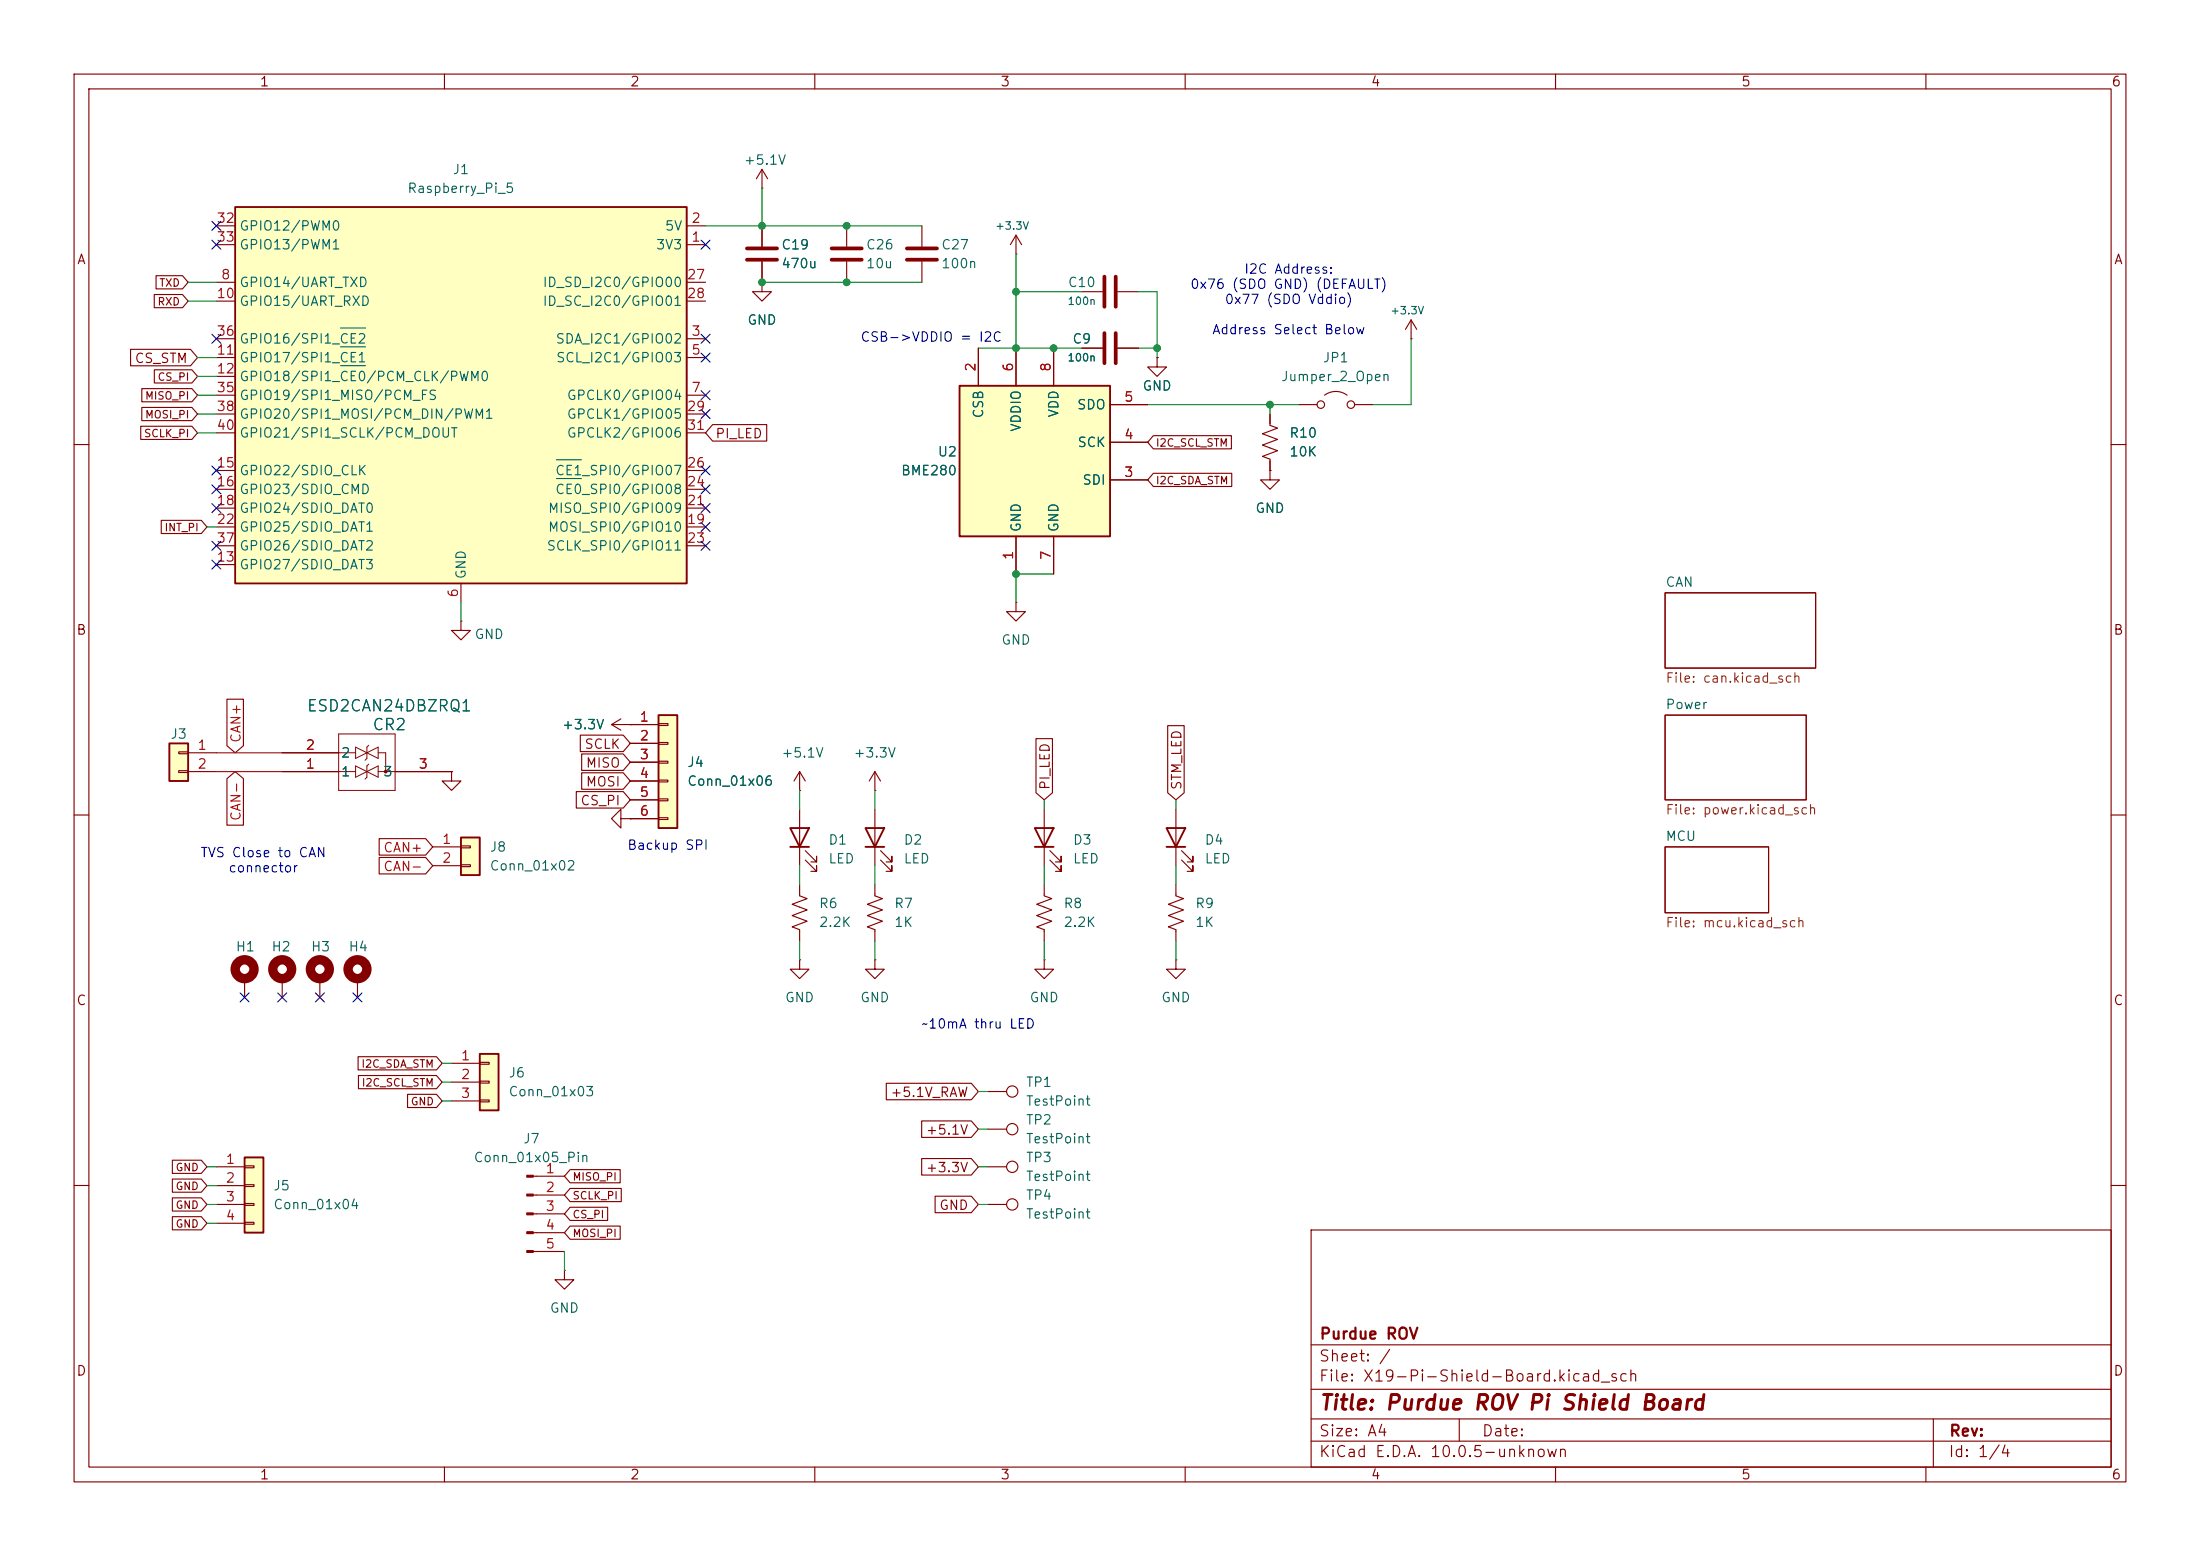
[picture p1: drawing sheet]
<svg xmlns="http://www.w3.org/2000/svg" width="297mm" height="210mm" viewBox="0 0 297 210" stroke-linecap="round" stroke-linejoin="round" font-family="sans-serif">
<g fill="none" stroke="#840000" stroke-width=".15">
<path d="M10 10h277v190h-277zM12 12h273v186h-273zM60 10v2M110 10v2M160 10v2M210 10v2M260 10v2M102.9 25.4h.1M102.9 22.9l-.8 1.2M102.9 22.9l.7 1.2M102.9 22.9v2.5M146 39.4h2.8"/>
<path d="M150.9 39.4h2.8M10 60h2M285 60h2M224.8 96.5h19v11.5h-19zM224.8 80h20.3v10.2h-20.3zM10 110h2M107.9 109.2v7.6M108.7 116.1l1.5 1.5v-.8v.8h-.7M108.7 114.8l1.5 1.5v-.7v.7h-.7M118.1 106.7h.1M118.1 104.1l-.8 1.3M118.1 104.1l.8 1.3"/>
<path d="M118.1 104.1v2.6M224.8 114.3h14v8.9h-14zM285 110h2M10 160h2M177 166h108v32h-108zM285 160h2M60 198v2M110 198v2M160 198v2M177 194.5h108M177 191.5h108M177 187.5h108"/>
<path d="M177 181.5h108M197 191.5v3M210 198v2M260 198v2M261 191.5v6.5"/>
</g>
<path d="M149.1 37.3v4.1M150.6 37.3v4.1" fill="none" stroke="#840000" stroke-width=".51"/>
<path d="M106.7 111.8h2.5l-1.3 2.5zM106.7 114.3h2.5" fill="none" stroke="#840000" stroke-width=".25"/>
<path d="M64.8 142.2h2.5v7.7h-2.5z" fill="#ffffc2"/>
<path d="M64.8 142.2h2.5v7.7h-2.5z" fill="none" stroke="#840000" stroke-width=".25"/>
<g fill="none" stroke="#840000" stroke-width=".15">
<path d="M102.9 38.1v1.3h1.2l-1.2 1.2-1.3-1.2h1.3M102.9 38.1h.1M102.9 30.5v2.8M102.9 35.3v2.8M114.3 30.5v2.8M114.3 35.3v2.8M124.5 30.5v2.8M124.5 35.3v2.8M137.2 34.3h.1M137.2 31.8l-.8 1.2M137.2 31.8l.7 1.2M137.2 31.8v2.5"/>
<path d="M61 143.5h3.8M61 146.1h3.8M61 148.6h3.8M64.8 143.4h1.2v.2h-1.2zM64.8 145.9h1.2v.3h-1.2zM64.8 148.5h1.2v.2h-1.2z"/>
</g>
<path d="M100.8 33.5h4.1M100.8 35.1h4.1M112.3 33.5h4M112.3 35.1h4M122.4 33.5h4.1M122.4 35.1h4.1" fill="none" stroke="#840000" stroke-width=".51"/>
<path d="M22.9 100.3h2.5v5.1h-2.5z" fill="#ffffc2"/>
<path d="M22.9 100.3h2.5v5.1h-2.5z" fill="none" stroke="#840000" stroke-width=".25"/>
<path d="M146 47h2.8M150.9 47h2.8M24.1 101.5h1.3v.2h-1.3zM24.1 104h1.3v.3h-1.3zM25.4 101.6h3.8M25.4 104.1h3.8M107.9 106.7h.1M107.9 104.1l-.7 1.3M107.9 104.1l.8 1.3M107.9 104.1v2.6" fill="none" stroke="#840000" stroke-width=".15"/>
<path d="M149.1 45v4M150.6 45v4" fill="none" stroke="#840000" stroke-width=".51"/>
<path d="M129.5 52.1h20.4v20.3h-20.4z" fill="#ffffc2"/>
<path d="M129.5 52.1h20.4v20.3h-20.4z" fill="none" stroke="#840000" stroke-width=".25"/>
<path d="M132.1 47v5.1M137.2 47v5.1M142.2 47v5.1M149.9 59.7h5M149.9 54.6h5M137.2 72.4v5.1M142.2 72.4v5.1M149.9 64.8h5M33 132.1v2.5M38.1 132.1v2.5M43.2 132.1v2.5" fill="none" stroke="#840000" stroke-width=".15"/>
<g fill="none" stroke="#840000" stroke-width="1.3">
<circle cx="33" cy="130.8" r="1.27"/>
<circle cx="38.1" cy="130.8" r="1.27"/>
<circle cx="43.2" cy="130.8" r="1.27"/>
</g>
<path d="M31.7 27.9h61v50.8h-61z" fill="#ffffc2"/>
<path d="M31.7 27.9h61v50.8h-61z" fill="none" stroke="#840000" stroke-width=".25"/>
<g fill="none" stroke="#840000" stroke-width=".15">
<path d="M29.2 33h2.5M29.2 30.5h2.5M29.2 38.1h2.5M92.7 33h2.5M92.7 30.5h2.5M92.7 38.1h2.5M29.2 45.7h2.5M29.2 48.3h2.5M29.2 53.3h2.5M29.2 40.6h2.5M29.2 50.8h2.5M29.2 55.9h2.5"/>
<path d="M29.2 58.4h2.5M92.7 45.7h2.5M92.7 48.3h2.5M92.7 53.3h2.5M92.7 40.6h2.5M92.7 55.9h2.5M92.7 58.4h2.5M29.2 76.2h2.5M29.2 63.5h2.5M29.2 66h2.5M29.2 68.6h2.5M29.2 71.1h2.5"/>
<path d="M29.2 73.7h2.5M62.2 78.7v2.6M92.7 63.5h2.5M92.7 66h2.5M92.7 68.6h2.5M92.7 71.1h2.5M92.7 73.7h2.5M48.3 132.1v2.5"/>
</g>
<path d="M46 46.8h3.3M46 49.4h3.3M46 44.3h3.3M75.1 64.6h3.4M75.1 62.1h3.4" fill="none" stroke="#006464" stroke-width=".15"/>
<circle cx="48.3" cy="130.8" r="1.27" fill="none" stroke="#840000" stroke-width="1.3"/>
<path d="M33 156.2h2.6v10.2h-2.6z" fill="#ffffc2"/>
<path d="M33 156.2h2.6v10.2h-2.6z" fill="none" stroke="#840000" stroke-width=".25"/>
<path d="M29.2 157.5h3.8M33 157.4h1.3v.2h-1.3zM33 159.9h1.3v.2h-1.3zM29.2 160h3.8M29.2 162.6h3.8M29.2 165.1h3.8M33 162.4h1.3v.3h-1.3zM33 165h1.3v.2h-1.3z" fill="none" stroke="#840000" stroke-width=".15"/>
<path d="M62.2 113h2.6v5.1h-2.6z" fill="#ffffc2"/>
<path d="M62.2 113h2.6v5.1h-2.6z" fill="none" stroke="#840000" stroke-width=".25"/>
<path d="M62.2 83.8v1.3h1.3l-1.3 1.3-1.2-1.3h1.2M62.2 83.8h.1M58.4 114.3h3.8M58.4 116.8h3.8M62.2 114.2h1.3v.2h-1.3zM62.2 116.7h1.3v.3h-1.3zM72 158.8h4.2M72 161.3h4.2M72 163.8h4.2M72 166.4h4.2M72 168.9h4.2" fill="none" stroke="#840000" stroke-width=".15"/>
<g fill="#840000" stroke="#840000" stroke-width=".15">
<path d="M71.1 158.6h.9v.3h-.9z"/>
<path d="M71.1 161.2h.9v.2h-.9z"/>
<path d="M71.1 163.7h.9v.3h-.9z"/>
<path d="M71.1 166.2h.9v.3h-.9z"/>
<path d="M71.1 168.8h.9v.2h-.9z"/>
</g>
<path d="M88.9 96.5h2.5v15.3h-2.5z" fill="#ffffc2"/>
<g fill="none" stroke="#840000" stroke-width=".25">
<path d="M88.9 96.5h2.5v15.3h-2.5zM116.8 111.8h2.6l-1.3 2.5zM116.8 114.3h2.6M139.7 111.8h2.5l-1.2 2.5zM139.7 114.3h2.5M157.5 111.8h2.5l-1.3 2.5zM157.5 114.3h2.5"/>
<circle cx="52.1" cy="104.1" r=".13"/>
</g>
<g fill="none" stroke="#840000" stroke-width=".15">
<path d="M20.8 39.8h3.8l.8 .8-.8 .9h-3.8zM21.1 37.2h3.5l.8 .9-.8 .9h-3.5zM102.9 38.1h.1M102.9 30.5v2.8M102.9 35.3v2.8M17.6 47.1h8.1l1 1.2-1 1.1h-8.1zM19 57.5h6.9l.8 .9-.8 .9h-6.9zM19.1 52.5h6.8l.8 .8-.8 .9h-6.8zM19.1 55h6.8l.8 .9-.8 .9h-6.8zM20.8 49.9h5.1l.8 .9-.8 .9h-5.1zM96.2 57.3h7.3v2.2h-7.3l-1-1.1zM132.1 47v5.1"/>
<path d="M137.2 47v5.1M142.2 47v5.1M146 47h2.8M149.9 54.6h5M149.9 59.7h5M150.9 47h2.8M155.7 58.8h10.5v1.8h-10.5l-.8-.9zM156.2 48.3v1.2h1.3l-1.3 1.3-1.3-1.3h1.3M156.2 48.3h.1M171.4 55.9v1.5l1.1 .4-2.1 .7 2.1 .8-2.1 .8 2.1 .7-2.1 .8 1 .4v1.5M175.3 54.6h2.5M178.8 53.3a2.54 2.54 0 0 1 3.1 0"/>
<path d="M182.9 54.6h2.5M190.5 45.7h.1M190.5 43.2l-.8 1.3M190.5 43.2l.8 1.3M190.5 43.2v2.5M21.8 70.2h5.4l.7 .9-.7 .9h-5.4zM137.2 72.4v5.1M142.2 72.4v5.1M149.9 64.8h5M155.7 63.9h10.6v1.8h-10.6l-.8-.9zM171.4 63.5v1.3h1.3l-1.3 1.2-1.2-1.2h1.2M171.4 63.5h.1"/>
<path d="M30.6 94.4h2.3v6.2l-1.2 1-1.1-1zM78.3 99.2h5.8l1 1.1-1 1.1h-5.8zM82.5 97.8h6.4M82.5 97.8l1.3 .8M83.8 97l-1.3 .8M85.1 97.8h.1M88.9 97.7h1.3v.2h-1.3zM137.2 81.3v1.3h1.2l-1.2 1.2-1.3-1.2h1.3M137.2 81.3h.1M139.9 99.7h2.2v7.3l-1.1 1-1.1-1zM157.6 97.9h2.3v9.1l-1.2 1-1.1-1zM30.6 105.1l1.1-1 1.2 1v6.3h-2.3z"/>
<path d="M38.1 104.1h7.6M38.1 101.6h7.6M51.2 115.7h6.3l.9 1.1-.9 1.2h-6.3zM51.2 113.2h6.3l.9 1.1-.9 1.1h-6.3zM53.3 104.1h7.7M61 104.1v1.3h-1.3l1.3 1.3 1.2-1.3h-1.2M61 104.1h.1M77.8 106.8h6.3l1 1.2-1 1.1h-6.3zM78.5 101.8h5.6l1 1.1-1 1.1h-5.6zM78.5 104.3h5.6l1 1.1-1 1.1h-5.6zM83.8 110.5v1.3l-1.3-1.3 1.3-1.3v1.3h1.3M85.1 110.5h.1"/>
<path d="M85.1 100.3h3.8M85.1 102.9h3.8M85.1 105.4h3.8M85.1 108h3.8M85.1 110.5h3.8M88.9 100.2h1.3v.3h-1.3zM88.9 102.7h1.3v.3h-1.3zM88.9 105.3h1.3v.2h-1.3zM88.9 107.8h1.3v.3h-1.3zM88.9 110.4h1.3v.2h-1.3zM107.9 119.4v1.5l1.1 .4-2.1 .7 2.1 .8-2.1 .8 2.1 .7-2.1 .8 1 .4v1.5M118.1 119.4v1.5l1 .4-2 .7 2 .8-2 .8 2 .7-2 .8 1 .4v1.5"/>
<path d="M118.1 109.2v7.6M118.9 116.1l1.5 1.5v-.8v.8h-.8M118.9 114.8l1.5 1.5v-.7v.7h-.8M141 119.4v1.5l1 .4-2 .7 2 .8-2 .8 2 .7-2 .8 1 .4v1.5M141 109.2v7.6M141.7 116.1l1.6 1.5v-.8v.8h-.8M141.7 114.8l1.6 1.5v-.7v.7h-.8M158.7 119.4v1.5l1.1 .4-2.1 .7 2.1 .8-2.1 .8 2.1 .7-2.1 .8 1 .4v1.5M158.7 109.2v7.6M159.5 116.1l1.5 1.5v-.8v.8h-.7M159.5 114.8l1.5 1.5v-.7v.7h-.7M107.9 129.5v1.3h1.3l-1.3 1.3-1.2-1.3h1.2"/>
<path d="M107.9 129.5h.1M118.1 129.5v1.3h1.3l-1.3 1.3-1.3-1.3h1.3M118.1 129.5h.1M141 129.5v1.3h1.2l-1.2 1.3-1.3-1.3h1.3M141 129.5h.1M158.7 129.5v1.3h1.3l-1.3 1.3-1.2-1.3h1.2M158.7 129.5h.1M23.3 156.6h3.9l.7 .9-.7 .9h-3.9zM23.3 159.1h3.9l.7 .9-.7 .9h-3.9zM48.3 142.6h10.6l.8 .9-.8 .9h-10.6zM48.4 145.2h10.5l.8 .9-.8 .8h-10.5zM55 147.7h3.9l.8 .9-.8 .9h-3.9z"/>
<path d="M77 157.9h6.7v1.7h-6.7l-.8-.8zM119.6 146.2h11.5l1 1.1-1 1.1h-11.5zM124.4 151.3h6.7l1 1.1-1 1.1h-6.7zM124.4 156.4h6.7l1 1.1-1 1.1h-6.7zM133.3 147.3h2.6M133.3 157.5h2.6M133.3 152.4h2.6M23.3 164.2h3.9l.7 .9-.7 .9h-3.9zM23.3 161.7h3.9l.7 .9-.7 .8h-3.9zM76.2 171.5v1.2h1.3l-1.3 1.3-1.3-1.3h1.3M76.2 171.5h.1M77 165.5h6.7v1.8h-6.7l-.8-.9z"/>
<path d="M77 160.4h6.9v1.8h-6.9l-.8-.9zM77 162.9h5v1.8h-5l-.8-.9zM126.2 161.4h4.9l1 1.2-1 1.1h-4.9zM133.3 162.6h2.6"/>
<circle cx="178.3" cy="54.6" r=".51"/>
<circle cx="182.4" cy="54.6" r=".51"/>
<circle cx="136.7" cy="152.4" r=".76"/>
<circle cx="136.7" cy="157.5" r=".76"/>
<circle cx="136.7" cy="147.3" r=".76"/>
<circle cx="136.7" cy="162.6" r=".76"/>
</g>
<path d="M45.7 99.1h7.6v7.6h-7.6zM45.7 104.1h2.3M45.7 101.6h2.3M48 103.4l3.1 1.5v-1.5l-3.1 1.5zM48 100.8v1.6l3.1-1.6v1.6zM49.8 103.1l-.3 .3v1.5l-.2 .3M49.8 100.6l-.3 .2v1.6l-.2 .2M51.1 104.1h2.2M51.1 101.6h1v2.5" fill="none" stroke="#840000" stroke-width=".14"/>
<g fill="none" stroke="#009600" stroke-width=".15">
<path d="M25.4 38.1h3.8M95.2 30.5h29.3M102.9 38.1h21.6M102.9 25.4v5.1M137.2 34.3v12.7M137.2 39.4h8.8M153.7 39.4h2.5v8.9M25.4 40.6h3.8M26.7 53.3h2.5M26.7 55.9h2.5M26.7 48.3h2.5M26.7 50.8h2.5"/>
<path d="M26.7 58.4h2.5M132.1 47h13.9M153.7 47h2.5M154.9 54.6h20.4M171.4 54.6v1.3M190.5 45.7v8.9h-5.1M27.9 71.1h1.3M142.2 77.5h-5v3.8M62.2 81.3v2.5M107.9 106.7v2.5M107.9 116.8v2.6M118.1 106.7v2.5"/>
<path d="M118.1 116.8v2.6M141 108v1.2M141 116.8v2.6M158.7 108v1.2M158.7 116.8v2.6M107.9 127v2.5M118.1 127v2.5M141 127v2.5M158.7 127v2.5M27.9 157.5h1.3M59.7 143.5h1.3M59.7 148.6h1.3"/>
<path d="M59.7 146.1h1.3M132.1 152.4h1.2M132.1 147.3h1.2M132.1 157.5h1.2M27.9 162.6h1.3M27.9 160h1.3M27.9 165.1h1.3M76.2 168.9v2.6M132.1 162.6h1.2"/>
</g>
<path d="M29.2 101.6h8.9M29.2 104.1h8.9" fill="none" stroke="#eb0000" stroke-width=".15"/>
<g fill="none" stroke="#000084" stroke-width=".15">
<path d="M28.6 29.9l1.2 1.2M28.6 32.4l1.2 1.2M29.8 29.9l-1.2 1.2M29.8 32.4l-1.2 1.2M94.6 32.4l1.3 1.2M95.9 32.4l-1.3 1.2M28.6 45.1l1.2 1.2M29.8 45.1l-1.2 1.2M94.6 55.3l1.3 1.2M94.6 52.7l1.3 1.2M94.6 47.7l1.3 1.2M94.6 45.1l1.3 1.2"/>
<path d="M95.9 55.3l-1.3 1.2M95.9 52.7l-1.3 1.2M95.9 47.7l-1.3 1.2M95.9 45.1l-1.3 1.2M28.6 62.9l1.2 1.2M28.6 68l1.2 1.2M28.6 75.6l1.2 1.2M28.6 65.4l1.2 1.2M28.6 73.1l1.2 1.2M29.8 62.9l-1.2 1.2M29.8 68l-1.2 1.2M29.8 75.6l-1.2 1.2"/>
<path d="M29.8 65.4l-1.2 1.2M29.8 73.1l-1.2 1.2M94.6 65.4l1.3 1.2M94.6 62.9l1.3 1.2M94.6 68l1.3 1.2M94.6 73.1l1.3 1.2M94.6 70.5l1.3 1.2M95.9 65.4l-1.3 1.2M95.9 62.9l-1.3 1.2M95.9 68l-1.3 1.2M95.9 73.1l-1.3 1.2M95.9 70.5l-1.3 1.2"/>
<path d="M32.4 134l1.2 1.2M33.6 134l-1.2 1.2M37.5 134l1.2 1.2M38.7 134l-1.2 1.2M42.6 134l1.2 1.2M43.8 134l-1.2 1.2M47.7 134l1.2 1.2M48.9 134l-1.2 1.2"/>
</g>
<g fill="#009600" stroke="#009600" stroke-width=".14">
<circle cx="156.2" cy="47" r=".46"/>
<circle cx="137.2" cy="39.4" r=".46"/>
<circle cx="137.2" cy="47" r=".46"/>
<circle cx="171.4" cy="54.6" r=".46"/>
<circle cx="137.2" cy="77.5" r=".46"/>
<circle cx="142.2" cy="47" r=".46"/>
<circle cx="114.3" cy="38.1" r=".46"/>
<circle cx="114.3" cy="30.5" r=".46"/>
<circle cx="102.9" cy="38.1" r=".46"/>
<circle cx="102.9" cy="30.5" r=".46"/>
</g>
<text font-size="2" fill="#840000" x="178" y="190.8">Title: Purdue ROV Pi Shield Board</text>
<g font-size="1.5" fill="#006464">
<text x="41.3" y="96.4">ESD2CAN24DBZRQ1</text>
<text x="50.2" y="98.9">CR2</text>
</g>
<g font-size="1.5" fill="#840000">
<text x="178" y="184.1">Sheet: /</text>
<text x="178" y="181.1">Purdue ROV</text>
<text x="178" y="186.8">File: X19-Pi-Shield-Board.kicad_sch</text>
<text x="178" y="197">KiCad E.D.A. 10.0.5-unknown</text>
<text x="178" y="194.2">Size: A4</text>
<text x="200" y="194.2">Date:</text>
<text x="263" y="197">Id: 1/4</text>
<text x="263" y="194.2">Rev:</text>
</g>
<g font-size="1.3" fill="#840000">
<text x="35" y="12">1</text>
<text x="85" y="12">2</text>
<text x="135" y="12">3</text>
<text x="185" y="12">4</text>
<text x="235" y="12">5</text>
<text x="285" y="12">6</text>
<text x="10.3" y="36">A</text>
<text x="285.3" y="36">A</text>
<text x="18.1" y="49.3">CS_STM</text>
<text x="96.5" y="59.5">PI_LED</text>
<text x="10.2" y="86">B</text>
<text x="285.2" y="86">B</text>
<text x="78.8" y="101.4">SCLK</text>
<text x="79" y="103.9">MISO</text>
<text x="79" y="106.5">MOSI</text>
<text x="142" y="106.7" transform="rotate(-90 142 106.7)">PI_LED</text>
<text x="159.8" y="106.7" transform="rotate(-90 159.8 106.7)">STM_LED</text>
<text x="78.3" y="109">CS_PI</text>
<text x="10.2" y="136">C</text>
<text x="285.2" y="136">C</text>
<text x="120.1" y="148.4">+5.1V_RAW</text>
<text x="124.9" y="153.5">+5.1V</text>
<text x="124.9" y="158.5">+3.3V</text>
<text x="126.7" y="163.6">GND</text>
<text x="10.2" y="186">D</text>
<text x="285.2" y="186">D</text>
<text x="35" y="200">1</text>
<text x="85" y="200">2</text>
<text x="135" y="200">3</text>
<text x="185" y="200">4</text>
<text x="235" y="200">5</text>
<text x="285" y="200">6</text>
</g>
<g font-size="1.3" fill="#006464">
<text x="61" y="23.8">J1</text>
<text x="100.3" y="22.6">+5.1V</text>
<text x="54.9" y="26.4">Raspberry_Pi_5</text>
<text x="32.2" y="31.4">GPIO12/PWM0</text>
<text x="32.2" y="34">GPIO13/PWM1</text>
<text x="88.5" y="34">3V3</text>
<text x="89.7" y="31.4">5V</text>
<text x="105.4" y="34">C19</text>
<text x="116.8" y="34">C26</text>
<text x="127" y="34">C27</text>
<text x="32.2" y="39.1">GPIO14/UART_TXD</text>
<text x="32.2" y="41.6">GPIO15/UART_RXD</text>
<text x="73.2" y="39.1">ID_SD_I2C0/GPIO00</text>
<text x="73.2" y="41.6">ID_SC_I2C0/GPIO01</text>
<text x="105.4" y="36.5">470u</text>
<text x="116.8" y="36.5">10u</text>
<text x="127" y="36.5">100n</text>
<text x="144.1" y="39.1">C10</text>
<text x="32.2" y="46.7">GPIO16/SPI1_CE2</text>
<text x="74.9" y="46.7">SDA_I2C1/GPIO02</text>
<text x="100.8" y="44.1">GND</text>
<text x="144.7" y="46.7">C9</text>
<text x="32.2" y="49.2">GPIO17/SPI1_CE1</text>
<text x="32.2" y="51.8">GPIO18/SPI1_CE0/PCM_CLK/PWM0</text>
<text x="75" y="49.2">SCL_I2C1/GPIO03</text>
<text x="154.1" y="53">GND</text>
<text x="172.9" y="51.8">Jumper_2_Open</text>
<text x="178.5" y="49.2">JP1</text>
<text x="32.2" y="54.3">GPIO19/SPI1_MISO/PCM_FS</text>
<text x="32.2" y="56.8">GPIO20/SPI1_MOSI/PCM_DIN/PWM1</text>
<text x="32.2" y="59.4">GPIO21/SPI1_SCLK/PCM_DOUT</text>
<text x="76.4" y="54.3">GPCLK0/GPIO04</text>
<text x="76.4" y="56.8">GPCLK1/GPIO05</text>
<text x="76.4" y="59.4">GPCLK2/GPIO06</text>
<text x="133" y="56.6" transform="rotate(-90 133 56.6)">CSB</text>
<text x="138.1" y="58.4" transform="rotate(-90 138.1 58.4)">VDDIO</text>
<text x="143.2" y="56.4" transform="rotate(-90 143.2 56.4)">VDD</text>
<text x="145.3" y="55.6">SDO</text>
<text x="174" y="59.4">R10</text>
<text x="32.2" y="64.5">GPIO22/SDIO_CLK</text>
<text x="74.9" y="64.5">CE1_SPI0/GPIO07</text>
<text x="121.5" y="64.5">BME280</text>
<text x="126.5" y="61.9">U2</text>
<text x="145.4" y="60.7">SCK</text>
<text x="146" y="65.7">SDI</text>
<text x="174" y="61.9">10K</text>
<text x="32.2" y="67">GPIO23/SDIO_CMD</text>
<text x="32.2" y="69.5">GPIO24/SDIO_DAT0</text>
<text x="73.9" y="69.5">MISO_SPI0/GPIO09</text>
<text x="74.9" y="67">CE0_SPI0/GPIO08</text>
<text x="138.1" y="71.9" transform="rotate(-90 138.1 71.9)">GND</text>
<text x="143.2" y="71.9" transform="rotate(-90 143.2 71.9)">GND</text>
<text x="169.4" y="69.5">GND</text>
<text x="32.2" y="77.2">GPIO27/SDIO_DAT3</text>
<text x="32.2" y="72.1">GPIO25/SDIO_DAT1</text>
<text x="32.2" y="74.6">GPIO26/SDIO_DAT2</text>
<text x="73.7" y="74.6">SCLK_SPI0/GPIO11</text>
<text x="73.9" y="72.1">MOSI_SPI0/GPIO10</text>
<text x="63.2" y="78.3" transform="rotate(-90 63.2 78.3)">GND</text>
<text x="224.8" y="79.5">CAN</text>
<text x="64" y="86.6">GND</text>
<text x="135.1" y="87.3">GND</text>
<text x="22.9" y="100">J3</text>
<text x="75.8" y="98.8">+3.3V</text>
<text x="224.8" y="96">Power</text>
<text x="45.9" y="105.1">1</text>
<text x="45.9" y="102.6">2</text>
<text x="51.6" y="105.1">3</text>
<text x="92.7" y="103.8">J4</text>
<text x="92.7" y="106.4">Conn_01x06</text>
<text x="105.4" y="102.6">+5.1V</text>
<text x="115.1" y="102.6">+3.3V</text>
<text x="224.8" y="113.8">MCU</text>
<text x="66" y="115.3">J8</text>
<text x="66" y="117.8">Conn_01x02</text>
<text x="111.7" y="114.3">D1</text>
<text x="111.7" y="116.9">LED</text>
<text x="121.9" y="114.3">D2</text>
<text x="121.9" y="116.9">LED</text>
<text x="144.8" y="114.3">D3</text>
<text x="144.8" y="116.9">LED</text>
<text x="162.5" y="114.3">D4</text>
<text x="162.5" y="116.9">LED</text>
<text x="110.5" y="122.9">R6</text>
<text x="110.5" y="125.4">2.2K</text>
<text x="120.6" y="122.9">R7</text>
<text x="120.6" y="125.4">1K</text>
<text x="143.5" y="122.9">R8</text>
<text x="143.5" y="125.4">2.2K</text>
<text x="161.3" y="122.9">R9</text>
<text x="161.3" y="125.4">1K</text>
<text x="31.7" y="128.7">H1</text>
<text x="36.6" y="128.7">H2</text>
<text x="41.9" y="128.7">H3</text>
<text x="47" y="128.7">H4</text>
<text x="105.9" y="135.6">GND</text>
<text x="116" y="135.6">GND</text>
<text x="138.9" y="135.6">GND</text>
<text x="156.7" y="135.6">GND</text>
<text x="68.6" y="145.7">J6</text>
<text x="68.6" y="148.3">Conn_01x03</text>
<text x="138.4" y="147">TP1</text>
<text x="138.4" y="149.6">TestPoint</text>
<text x="70.5" y="154.6">J7</text>
<text x="138.4" y="152.1">TP2</text>
<text x="138.4" y="154.6">TestPoint</text>
<text x="36.8" y="161">J5</text>
<text x="63.9" y="157.2">Conn_01x05_Pin</text>
<text x="138.4" y="157.2">TP3</text>
<text x="138.4" y="159.7">TestPoint</text>
<text x="36.8" y="163.5">Conn_01x04</text>
<text x="138.4" y="162.3">TP4</text>
<text x="138.4" y="164.8">TestPoint</text>
<text x="74.1" y="177.5">GND</text>
</g>
<g font-size="1.3" fill="#a90000">
<text x="29.1" y="30.4">32</text>
<text x="29.1" y="32.9">33</text>
<text x="93.2" y="32.9">1</text>
<text x="93.2" y="30.4">2</text>
<text x="29.1" y="40.6">10</text>
<text x="29.7" y="38">8</text>
<text x="92.6" y="38">27</text>
<text x="92.6" y="40.6">28</text>
<text x="29.1" y="45.6">36</text>
<text x="93.2" y="45.6">3</text>
<text x="29.1" y="48.2">11</text>
<text x="29.1" y="50.7">12</text>
<text x="29.1" y="53.3">35</text>
<text x="93.2" y="48.2">5</text>
<text x="93.2" y="53.3">7</text>
<text x="132" y="50.3" transform="rotate(-90 132 50.3)">2</text>
<text x="137.1" y="50.3" transform="rotate(-90 137.1 50.3)">6</text>
<text x="142.2" y="50.3" transform="rotate(-90 142.2 50.3)">8</text>
<text x="29.1" y="55.8">38</text>
<text x="29.1" y="58.3">40</text>
<text x="92.6" y="55.8">29</text>
<text x="92.6" y="58.3">31</text>
<text x="151.7" y="59.6">4</text>
<text x="151.7" y="54.5">5</text>
<text x="29.1" y="63.4">15</text>
<text x="29.1" y="66">16</text>
<text x="92.6" y="66">24</text>
<text x="92.6" y="63.4">26</text>
<text x="151.7" y="64.7">3</text>
<text x="29.1" y="68.5">18</text>
<text x="29.1" y="71">22</text>
<text x="92.6" y="71">19</text>
<text x="92.6" y="68.5">21</text>
<text x="29.1" y="76.1">13</text>
<text x="29.1" y="73.6">37</text>
<text x="92.6" y="73.6">23</text>
<text x="137.1" y="75.7" transform="rotate(-90 137.1 75.7)">1</text>
<text x="142.2" y="75.7" transform="rotate(-90 142.2 75.7)">7</text>
<text x="62.1" y="80.7" transform="rotate(-90 62.1 80.7)">6</text>
<text x="26.6" y="101.5">1</text>
<text x="41.2" y="101.5">2</text>
<text x="86.3" y="97.7">1</text>
<text x="86.3" y="100.2">2</text>
<text x="26.6" y="104.1">2</text>
<text x="41.2" y="104.1">1</text>
<text x="56.4" y="104.1">3</text>
<text x="86.3" y="102.8">3</text>
<text x="86.3" y="105.3">4</text>
<text x="86.3" y="107.9">5</text>
<text x="86.3" y="110.4">6</text>
<text x="59.6" y="114.2">1</text>
<text x="59.6" y="116.8">2</text>
<text x="62.1" y="143.4">1</text>
<text x="62.1" y="146">2</text>
<text x="62.1" y="148.5">3</text>
<text x="30.4" y="157.4">1</text>
<text x="30.4" y="159.9">2</text>
<text x="73.6" y="158.7">1</text>
<text x="73.6" y="161.2">2</text>
<text x="30.4" y="162.5">3</text>
<text x="30.4" y="165">4</text>
<text x="73.6" y="163.7">3</text>
<text x="73.6" y="166.3">4</text>
<text x="73.6" y="168.8">5</text>
</g>
<g font-size="1.3" fill="#0000c2">
<text x="160.6" y="39.3">0x76 (SDO GND) (DEFAULT)</text>
<text x="165.2" y="41.4">0x77 (SDO Vddio)</text>
<text x="167.9" y="37.3">I2C Address:</text>
<text x="116.1" y="46.4">CSB-&gt;VDDIO = I2C</text>
<text x="163.6" y="45.4">Address Select Below</text>
<text x="27" y="116">TVS Close to CAN</text>
<text x="30.7" y="118.1">connector</text>
<text x="84.6" y="115">Backup SPI</text>
<text x="124.3" y="139.1">~10mA thru LED</text>
</g>
<g font-size="1.3" fill="#725600">
<text x="224.8" y="92.5">File: can.kicad_sch</text>
<text x="224.8" y="110.2">File: power.kicad_sch</text>
<text x="224.8" y="125.5">File: mcu.kicad_sch</text>
</g>
<g font-size="1.3" fill="#eb0000">
<text x="32.8" y="100.4" transform="rotate(-90 32.8 100.4)">CAN+</text>
<text x="32.8" y="110.9" transform="rotate(-90 32.8 110.9)">CAN-</text>
<text x="51.7" y="117.9">CAN-</text>
<text x="51.7" y="115.4">CAN+</text>
</g>
<g font-size="1" fill="#006464">
<text x="134.3" y="31.2">+3.3V</text>
<text x="144" y="41.4">100n</text>
<text x="187.6" y="42.7">+3.3V</text>
<text x="144" y="49">100n</text>
</g>
<g font-size="1" fill="#840000">
<text x="21.2" y="41.5">RXD</text>
<text x="21.4" y="38.9">TXD</text>
<text x="21.2" y="51.6">CS_PI</text>
<text x="19.4" y="59.3">SCLK_PI</text>
<text x="19.5" y="54.2">MISO_PI</text>
<text x="19.5" y="56.7">MOSI_PI</text>
<text x="156" y="60.5">I2C_SCL_STM</text>
<text x="156" y="65.6">I2C_SDA_STM</text>
<text x="22.1" y="72">INT_PI</text>
<text x="48.7" y="144.4">I2C_SDA_STM</text>
<text x="48.7" y="146.9">I2C_SCL_STM</text>
<text x="55.4" y="149.4">GND</text>
<text x="23.6" y="158.3">GND</text>
<text x="23.6" y="160.9">GND</text>
<text x="77.2" y="159.6">MISO_PI</text>
<text x="23.6" y="165.9">GND</text>
<text x="23.6" y="163.4">GND</text>
<text x="77.2" y="167.2">MOSI_PI</text>
<text x="77.2" y="162.1">SCLK_PI</text>
<text x="77.2" y="164.7">CS_PI</text>
</g>
</svg>
